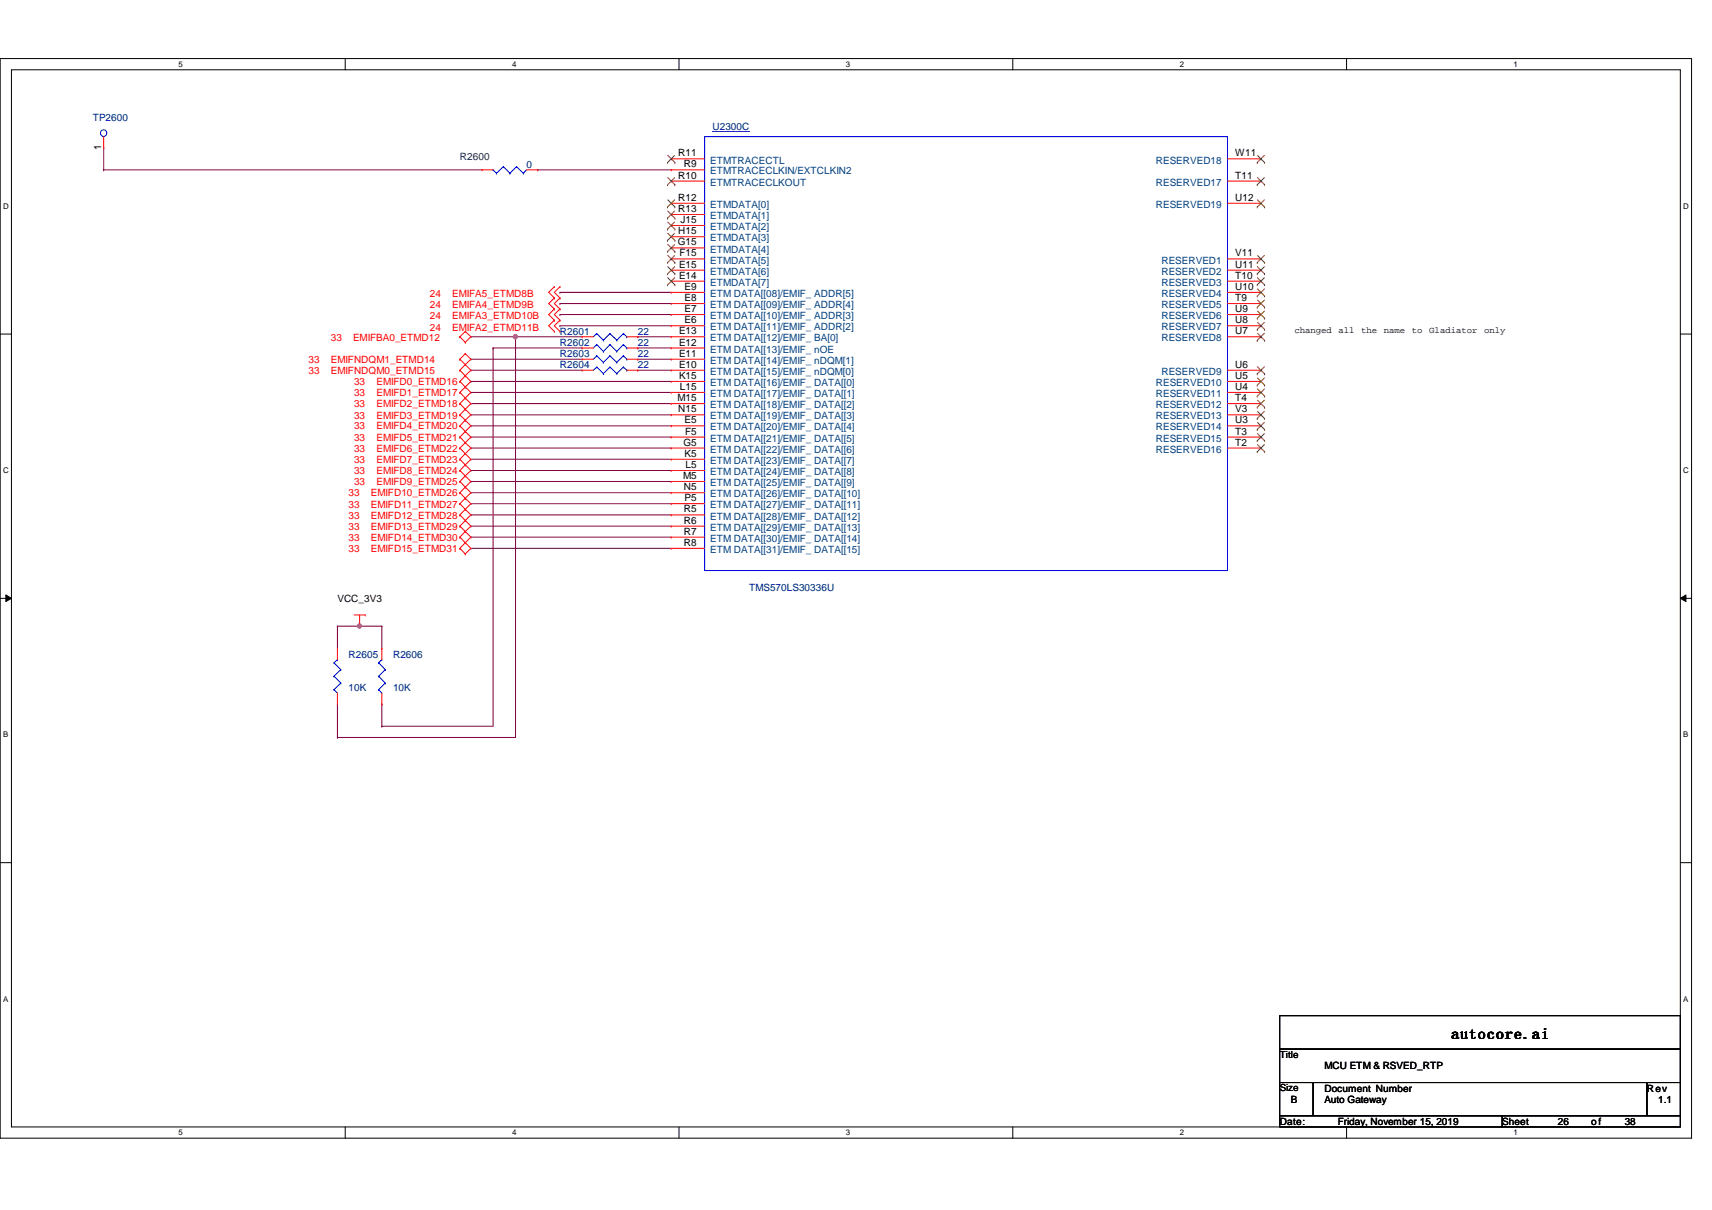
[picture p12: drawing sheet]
<svg xmlns="http://www.w3.org/2000/svg" width="297mm" height="210mm" viewBox="0 0 297 210" stroke-linecap="round" stroke-linejoin="round" font-family="sans-serif">
<path d="M0 10.2h293.5v187.2h-293.5zM2 12.1h289.5v183.4h-289.5z" fill="none" stroke="#000" stroke-width=".17"/>
<g fill="#fff">
<path d="M30.9 10.4h.8v1.5h-.8z"/>
<path d="M30.9 195.7h.8v1.5h-.8z"/>
</g>
<path d="M59.9 10.2v1.9M59.9 195.5v1.9" fill="none" stroke="#000" stroke-width=".17"/>
<g fill="#fff">
<path d="M88.9 10.4h.7v1.5h-.7z"/>
<path d="M88.9 195.7h.7v1.5h-.7z"/>
</g>
<path d="M117.8 10.2v1.9M117.8 195.5v1.9" fill="none" stroke="#000" stroke-width=".17"/>
<g fill="#fff">
<path d="M146.8 10.4h.7v1.5h-.7z"/>
<path d="M146.8 195.7h.7v1.5h-.7z"/>
</g>
<path d="M175.7 10.2v1.9M175.7 195.5v1.9" fill="none" stroke="#000" stroke-width=".17"/>
<g fill="#fff">
<path d="M204.7 10.4h.7v1.5h-.7z"/>
<path d="M204.7 195.7h.7v1.5h-.7z"/>
</g>
<path d="M233.6 10.2v1.9M233.6 195.5v1.9" fill="none" stroke="#000" stroke-width=".17"/>
<g fill="#fff">
<path d="M262.6 10.4h.8v1.5h-.8z"/>
<path d="M262.6 195.7h.8v1.5h-.8z"/>
<path d="M.5 35h1v1.5h-1z"/>
<path d="M292.1 35h.9v1.5h-.9z"/>
<path d="M.5 80.9h1v1.5h-1z"/>
<path d="M292.1 80.9h.9v1.5h-.9z"/>
</g>
<path d="M0 58h2M291.5 58h2" fill="none" stroke="#000" stroke-width=".17"/>
<g fill="#fff">
<path d="M.5 126.7h.9v1.5h-.9z"/>
<path d="M292.1 126.7h.8v1.5h-.8z"/>
</g>
<path d="M0 103.8h2M1 103.2l1 .6-1 .6zM291.5 103.8l1-.6v1.2zM291.5 103.8h2" fill="none" stroke="#000" stroke-width=".17"/>
<path d="M1 103.2l1 .6-1 .6zM291.5 103.8l1-.6v1.2z" fill="#000"/>
<g fill="#fff">
<path d="M.5 172.6h.9v1.5h-.9z"/>
<path d="M292.1 172.6h.8v1.5h-.8z"/>
</g>
<path d="M0 149.6h2M291.5 149.6h2" fill="none" stroke="#000" stroke-width=".17"/>
<g fill="none" stroke="#800040" stroke-width=".17">
<path d="M93.3 29.5h.1M93.3 29.5h23.2M81.7 58.4h.1M81.7 58.4h7.7M89.4 58.4h.1M89.4 58.4v69.5h-30.9M110.7 58.4h.1M110.7 58.4h5.8M81.7 66.2h.1M81.7 68.1h.1M81.7 70h.1M81.7 72h.1"/>
<path d="M81.7 73.9h.1M81.7 75.8h.1M81.7 77.7h.1M81.7 79.7h.1M81.7 62.3h.1M81.7 64.2h.1M81.7 66.2h34.8M81.7 68.1h34.8M81.7 70h34.8M81.7 72h34.8M81.7 73.9h34.8M81.7 75.8h34.8"/>
<path d="M81.7 77.7h34.8M81.7 79.7h34.8M81.7 62.3h19.3M81.7 64.2h19.3M85.6 60.4h.1M85.6 60.4h15.4M85.6 60.4v65.6h-19.4M110.7 60.4h.1M110.7 62.3h.1M110.7 64.2h.1M110.7 60.4h5.8M110.7 62.3h5.8"/>
<path d="M110.7 64.2h5.8M81.7 81.6h.1M81.7 83.5h.1M81.7 85.5h.1M81.7 87.4h.1M81.7 89.3h.1M81.7 91.3h.1M81.7 93.2h.1M81.7 95.1h.1M81.7 81.6h34.8M81.7 83.5h34.8M81.7 85.5h34.8"/>
<path d="M81.7 87.4h34.8M81.7 89.3h34.8M81.7 91.3h34.8M81.7 93.2h34.8M81.7 95.1h34.8M58.5 122.1h.1M58.5 127.9h.1M58.5 122.1v5.8M66.2 122.1h.1M66.2 126h.1M66.2 122.1v3.9"/>
</g>
<circle cx="89.4" cy="58.4" r=".38" fill="#f0f"/>
<circle cx="89.4" cy="58.4" r=".38" fill="none" stroke="#f0f" stroke-width=".17"/>
<path d="M89.4 58.4h.1M89.4 58.4h11.6M58.5 108.6h.1M58.5 108.6v3.9M62.4 108.6h.1M62.4 108.6h3.8M66.2 108.6h.1M66.2 108.6v3.9" fill="none" stroke="#800040" stroke-width=".17"/>
<circle cx="62.4" cy="108.6" r=".37" fill="#f0f"/>
<circle cx="62.4" cy="108.6" r=".37" fill="none" stroke="#f0f" stroke-width=".17"/>
<g fill="none" stroke="#800040" stroke-width=".17">
<path d="M18 25.6h.1M18 29.5h.1M18 25.6v3.9M18 29.5h65.6M97.2 50.7h.1M97.2 52.7h.1M97.2 54.6h.1M97.2 56.5h.1M97.2 50.7h19.3M97.2 52.7h19.3M97.2 54.6h19.3M97.2 56.5h19.3"/>
<path d="M58.5 108.6h.1M58.5 108.6h3.9"/>
</g>
<g fill="none" stroke="#f00" stroke-width=".17">
<path d="M18 25.6h.1M18 23.7v1.9M83.6 29.5h.1M83.6 29.5h2M91.4 29.5h1.9M93.3 29.5h.1M116.5 35.3h.1M116.5 37.2h.1M116.5 39.1h.1M116.5 29.5h.1M116.5 27.6h.1M116.5 31.4h.1"/>
<path d="M116.5 29.5h5.8M116.5 35.3h5.8M116.5 37.2h5.8M116.5 39.1h5.8M116.5 27.6h5.8M116.5 31.4h5.8M213 35.3h5.8M213 27.6h5.8M213 31.4h5.8M218.8 31.4h.1M218.8 27.6h.1M218.8 35.3h.1"/>
<path d="M79.8 58.4h.1M79.8 58.4l.9 1M80.7 57.5h.1M80.7 59.4h.1M80.7 57.5l1 .9-1 1M80.7 57.5l-.9 .9M96.2 55.5h.1M96.2 57.5h.1M96.2 53.6h.1M96.2 51.7h.1M96.2 49.7h.1M96.2 51.7l-1 1 1 .9"/>
<path d="M96.2 53.6l-1 1 1 .9M96.2 55.5l-1 1 1 1M96.2 49.7l-1 1 1 1M97.2 55.5h.1M97.2 57.5h.1M97.2 53.6h.1M97.2 51.7h.1M97.2 49.7h.1M97.2 55.5l-1 1 1 1M97.2 53.6l-1 1 1 .9M97.2 51.7l-1 1 1 .9M97.2 49.7l-1 1 1 1"/>
<path d="M101 58.4h.1M101 58.4h2M108.8 58.4h1.9M110.7 58.4h.1M116.5 41.1h.1M116.5 43h.1M116.5 44.9h.1M116.5 46.9h.1M116.5 48.8h.1M116.5 50.7h.1M116.5 52.7h.1M116.5 54.6h.1"/>
<path d="M116.5 56.5h.1M116.5 58.4h.1M116.5 41.1h5.8M116.5 43h5.8M116.5 44.9h5.8M116.5 46.9h5.8M116.5 48.8h5.8M116.5 50.7h5.8M116.5 52.7h5.8M116.5 54.6h5.8M116.5 56.5h5.8M116.5 58.4h5.8"/>
<path d="M213 44.9h5.8M213 46.9h5.8M213 48.8h5.8M213 50.7h5.8M213 52.7h5.8M213 54.6h5.8M213 56.5h5.8M213 58.4h5.8M218.8 44.9h.1M218.8 46.9h.1M218.8 48.8h.1M218.8 50.7h.1"/>
<path d="M218.8 52.7h.1M218.8 54.6h.1M218.8 56.5h.1M218.8 58.4h.1M79.8 66.2h.1M79.8 68.1h.1M79.8 70h.1M79.8 72h.1M79.8 73.9h.1M79.8 75.8h.1M79.8 77.7h.1M79.8 79.7h.1"/>
<path d="M79.8 62.3h.1M79.8 64.2h.1M79.8 66.2l.9 .9M79.8 68.1l.9 .9M79.8 70l.9 1M79.8 72l1.9 1.9-1 .9M79.8 73.9l.9 .9M79.8 75.8l.9 1M79.8 77.7l.9 1M79.8 79.7l.9 .9M79.8 62.3l1.9 1.9-1 1M79.8 64.2l.9 1"/>
<path d="M80.7 65.2h.1M80.7 67.1h.1M80.7 69h.1M80.7 71h.1M80.7 72.9h.1M80.7 74.8h.1M80.7 76.8h.1M80.7 78.7h.1M80.7 61.3h.1M80.7 63.2h.1M80.7 65.2l1 1-1.9 1.9M80.7 65.2l-.9 1"/>
<path d="M80.7 67.1l1 1-1 .9M80.7 69l1 1-1 1M80.7 69l-.9 1M80.7 71l1 1-1 .9M80.7 71l-.9 1M80.7 72.9l-.9 1M80.7 74.8l1 1-1.9 1.9M80.7 74.8l-.9 1M80.7 76.8l1 .9-1 1M80.7 78.7l1 1-1 .9M80.7 78.7l-.9 1M80.7 61.3l1 1-1 .9"/>
<path d="M80.7 61.3l-.9 1M80.7 63.2l-.9 1M101 64.2h.1M101 62.3h.1M101 60.4h.1M101 60.4h2M101 62.3h2M101 64.2h2M108.8 60.4h1.9M108.8 62.3h1.9M108.8 64.2h1.9M110.7 64.2h.1"/>
<path d="M110.7 62.3h.1M110.7 60.4h.1M116.5 60.4h.1M116.5 62.3h.1M116.5 64.2h.1M116.5 66.2h.1M116.5 68.1h.1M116.5 70h.1M116.5 72h.1M116.5 73.9h.1M116.5 75.8h.1M116.5 77.7h.1"/>
<path d="M116.5 79.7h.1M116.5 60.4h5.8M116.5 62.3h5.8M116.5 64.2h5.8M116.5 66.2h5.8M116.5 68.1h5.8M116.5 70h5.8M116.5 72h5.8M116.5 73.9h5.8M116.5 75.8h5.8M116.5 77.7h5.8M116.5 79.7h5.8"/>
<path d="M213 64.2h5.8M213 66.2h5.8M213 68.1h5.8M213 70h5.8M213 72h5.8M213 73.9h5.8M213 75.8h5.8M213 77.7h5.8M218.8 64.2h.1M218.8 66.2h.1M218.8 68.1h.1M218.8 70h.1"/>
<path d="M218.8 72h.1M218.8 73.9h.1M218.8 75.8h.1M218.8 77.7h.1M79.8 81.6h.1M79.8 83.5h.1M79.8 85.5h.1M79.8 87.4h.1M79.8 89.3h.1M79.8 91.3h.1M79.8 93.2h.1M79.8 95.1h.1"/>
<path d="M79.8 81.6l1.9 1.9-1 1M79.8 83.5l.9 1M79.8 85.5l.9 .9M79.8 87.4l.9 .9M79.8 89.3l.9 1M79.8 91.3l1.9 1.9-1 .9M79.8 93.2l.9 .9M79.8 95.1l.9 1M80.7 80.6h.1M80.7 82.5h.1M80.7 84.5h.1M80.7 86.4h.1"/>
<path d="M80.7 88.3h.1M80.7 90.3h.1M80.7 92.2h.1M80.7 94.1h.1M80.7 96.1h.1M80.7 80.6l1 1-1 .9M80.7 80.6l-.9 1M80.7 82.5l-.9 1M80.7 84.5l1 1-1.9 1.9M80.7 84.5l-.9 1M80.7 86.4l1 1-1 .9M80.7 88.3l1 1-1 1"/>
<path d="M80.7 88.3l-.9 1M80.7 90.3l1 1-1 .9M80.7 90.3l-.9 1M80.7 92.2l-.9 1M80.7 94.1l1 1-1 1M80.7 94.1l-.9 1M116.5 81.6h.1M116.5 83.5h.1M116.5 85.5h.1M116.5 87.4h.1M116.5 89.3h.1M116.5 91.3h.1"/>
<path d="M116.5 93.2h.1M116.5 95.1h.1M116.5 81.6h5.8M116.5 83.5h5.8M116.5 85.5h5.8M116.5 87.4h5.8M116.5 89.3h5.8M116.5 91.3h5.8M116.5 93.2h5.8M116.5 95.1h5.8M58.5 112.5h.1M58.5 112.5v1.9"/>
<path d="M61.4 106.7h2M62.4 108.6h.1M62.4 106.7v1.9M63.4 106.7h.1M66.2 112.5h.1M66.2 112.5v1.9M58.5 122.1h.1M58.5 120.2v1.9M66.2 122.1h.1M66.2 120.2v1.9"/>
</g>
<path d="M222 176.2h69.5v5.8h-69.5zM222 182h69.5v5.8h-69.5zM222 187.8h5.8v5.7h-5.8zM222 193.5h38.6v2h-38.6zM227.8 187.8h57.9v5.7h-57.9zM260.6 193.5h30.9v2h-30.9zM285.7 187.8h5.8v5.7h-5.8z" fill="none" stroke="#000" stroke-width=".17"/>
<g fill="none" stroke="#00f" stroke-width=".17">
<path d="M85.6 29.5h.1M85.6 29.5l.5 .6M86.1 30.1h.1M87.3 28.9h.1M87.3 28.9l1.2 1.2M87.3 28.9l-1.2 1.2M88.5 30.1h.1M89.6 28.9h.1M89.6 28.9l1.2 1.2M89.6 28.9l-1.1 1.2M90.8 30.1h.1M91.4 29.5l-.6 .6"/>
<path d="M122.3 23.7h90.7v75.3h-90.7zM103.5 57.9h.1M103.5 59.8h.1M103.5 57.9l-.5 .5M103.5 57.9l1.2 1.1M103.5 59.8l-.5 .6M103.5 59.8l1.2 1.2M104.7 59h.1M105.8 57.9h.1M105.8 59.8h.1M105.8 57.9l-1.1 1.1M105.8 57.9l1.2 1.1"/>
<path d="M105.8 59.8l-1.1 1.2M105.8 59.8l1.2 1.2M107 59h.1M108.2 57.9h.1M108.2 59.8h.1M108.2 57.9l-1.2 1.1M108.2 57.9l.6 .5M108.2 59.8l-1.2 1.2M108.2 59.8l.6 .6M108.8 58.4h.1M103.5 63.7h.1M103.5 61.7h.1"/>
<path d="M103.5 63.7l-.5 .5M103.5 63.7l1.2 1.1M103.5 61.7l-.5 .6M103.5 61.7l1.2 1.2M104.7 64.8h.1M104.7 62.9h.1M104.7 61h.1M105.8 63.7h.1M105.8 61.7h.1M105.8 63.7l-1.1 1.1M105.8 63.7l1.2 1.1M105.8 61.7l-1.1 1.2"/>
<path d="M105.8 61.7l1.2 1.2M107 64.8h.1M107 62.9h.1M107 61h.1M108.2 63.7h.1M108.2 61.7h.1M108.2 63.7l-1.2 1.1M108.2 63.7l.6 .5M108.2 61.7l-1.2 1.2M108.2 61.7l.6 .6M108.8 64.2h.1M108.8 62.3h.1"/>
<path d="M108.8 60.4h.1M58 119.6h.1M58 117.3h.1M58 115h.1M58 119.6l.5 .6M58 117.3l1.1 1.2M58 115l1.1 1.2M58.5 114.4h.1M58.5 114.4l-.5 .6M59.1 118.5h.1M59.1 116.2h.1M59.1 118.5l-1.1 1.1"/>
<path d="M59.1 116.2l-1.1 1.1M65.7 119.6h.1M65.7 117.3h.1M65.7 115h.1M65.7 119.6l.5 .6M65.7 117.3l1.1 1.2M65.7 115l1.1 1.2M66.2 114.4h.1M66.2 114.4l-.5 .6M66.8 118.5h.1M66.8 116.2h.1M66.8 118.5l-1.1 1.1"/>
<path d="M66.8 116.2l-1.1 1.1"/>
<circle cx="18" cy="23.1" r=".56"/>
</g>
<path d="M123.6 22.8h6.4" fill="none" stroke="#000080" stroke-width=".17"/>
<g fill="none" stroke="#804000" stroke-width=".17">
<path d="M115.8 35.9h.1M115.8 37.8h.1M115.8 39.8h.1M115.8 28.2h.1M115.8 32h.1M115.9 34.7l1.2 1.2M115.9 36.6l1.2 1.2M115.9 38.5l1.2 1.3M115.9 27l1.2 1.2M115.9 30.8l1.2 1.2M117 34.7l-1.2 1.2M117 36.6l-1.2 1.2"/>
<path d="M117 38.5l-1.2 1.3M117 27l-1.2 1.2M117 30.8l-1.2 1.2M117.1 35.9h.1M117.1 37.8h.1M117.1 39.8h.1M117.1 28.2h.1M117.1 32h.1M218.1 32h.1M218.1 28.2h.1M218.1 35.9h.1M218.2 30.8l1.2 1.2"/>
<path d="M218.2 27l1.2 1.2M218.2 34.7l1.2 1.2M219.4 30.8l-1.3 1.2M219.4 27l-1.3 1.2M219.4 34.7l-1.3 1.2M219.4 32h.1M219.4 28.2h.1M219.4 35.9h.1M115.8 41.7h.1M115.8 43.6h.1M115.8 45.6h.1M115.8 47.5h.1"/>
<path d="M115.8 49.4h.1M115.9 40.5l1.2 1.2M115.9 42.4l1.2 1.2M115.9 44.3l1.2 1.3M115.9 46.3l1.2 1.2M115.9 48.2l1.2 1.2M117 40.5l-1.2 1.2M117 42.4l-1.2 1.2M117 44.3l-1.2 1.3M117 46.3l-1.2 1.2M117 48.2l-1.2 1.2M117.1 41.7h.1"/>
<path d="M117.1 43.6h.1M117.1 45.6h.1M117.1 47.5h.1M117.1 49.4h.1M218.1 45.6h.1M218.1 47.5h.1M218.1 49.4h.1M218.1 51.4h.1M218.1 53.3h.1M218.1 55.2h.1M218.1 57.1h.1M218.1 59.1h.1"/>
<path d="M218.2 44.3l1.2 1.3M218.2 46.3l1.2 1.2M218.2 48.2l1.2 1.2M218.2 50.1l1.2 1.3M218.2 52.1l1.2 1.2M218.2 54l1.2 1.2M218.2 55.9l1.2 1.2M218.2 57.8l1.2 1.3M219.4 44.3l-1.3 1.3M219.4 46.3l-1.3 1.2M219.4 48.2l-1.3 1.2M219.4 50.1l-1.3 1.3"/>
<path d="M219.4 52.1l-1.3 1.2M219.4 54l-1.3 1.2M219.4 55.9l-1.3 1.2M219.4 57.8l-1.3 1.3M219.4 45.6h.1M219.4 47.5h.1M219.4 49.4h.1M219.4 51.4h.1M219.4 53.3h.1M219.4 55.2h.1M219.4 57.1h.1M219.4 59.1h.1"/>
<path d="M218.1 64.9h.1M218.1 66.8h.1M218.1 68.7h.1M218.1 70.7h.1M218.1 72.6h.1M218.1 74.5h.1M218.1 76.5h.1M218.1 78.4h.1M218.2 63.6l1.2 1.3M218.2 65.6l1.2 1.2M218.2 67.5l1.2 1.2M218.2 69.4l1.2 1.3"/>
<path d="M218.2 71.4l1.2 1.2M218.2 73.3l1.2 1.2M218.2 75.2l1.2 1.3M218.2 77.1l1.2 1.3M219.4 63.6l-1.3 1.3M219.4 65.6l-1.3 1.2M219.4 67.5l-1.3 1.2M219.4 69.4l-1.3 1.3M219.4 71.4l-1.3 1.2M219.4 73.3l-1.3 1.2M219.4 75.2l-1.3 1.3M219.4 77.1l-1.3 1.3"/>
<path d="M219.4 64.9h.1M219.4 66.8h.1M219.4 68.7h.1M219.4 70.7h.1M219.4 72.6h.1M219.4 74.5h.1M219.4 76.5h.1M219.4 78.4h.1"/>
</g>
<circle cx="89.4" cy="58.4" r=".38" fill="#f0f"/>
<circle cx="89.4" cy="58.4" r=".38" fill="none" stroke="#f0f" stroke-width=".17"/>
<circle cx="62.4" cy="108.6" r=".37" fill="#f0f"/>
<circle cx="62.4" cy="108.6" r=".37" fill="none" stroke="#f0f" stroke-width=".17"/>
<text font-size="2.7" x="251.9" y="180.2">autocore.ai</text>
<g font-size="1.7" fill="#000080">
<text x="16.1" y="21">TP2600</text>
<text x="123.6" y="22.6">U2300C</text>
<text x="91.4" y="29.2">0</text>
<text x="97.2" y="58.1">R2601</text>
<text x="110.7" y="58.1">22</text>
<text x="97.2" y="63.9">R2604</text>
<text x="97.2" y="62">R2603</text>
<text x="97.2" y="60">R2602</text>
<text x="110.7" y="63.9">22</text>
<text x="110.7" y="62">22</text>
<text x="110.7" y="60">22</text>
<text x="130" y="102.5">TMS570LS30336U</text>
<text x="60.5" y="114.1">R2605</text>
<text x="60.5" y="119.9">10K</text>
<text x="68.2" y="114.1">R2606</text>
<text x="68.2" y="119.9">10K</text>
</g>
<g font-size="1.7">
<text x="17.6" y="26" transform="rotate(-90 17.6 26)">1</text>
<text x="117.7" y="27.1">R11</text>
<text x="118.7" y="29">R9</text>
<text x="214.3" y="27.1">W11</text>
<text x="117.7" y="34.8">R12</text>
<text x="117.7" y="31">R10</text>
<text x="214.3" y="31">T11</text>
<text x="214.3" y="34.8">U12</text>
<text x="117.7" y="36.8">R13</text>
<text x="117.7" y="40.6">H15</text>
<text x="118.1" y="38.7">J15</text>
<text x="117.6" y="42.6">G15</text>
<text x="117.8" y="46.4">E15</text>
<text x="117.9" y="44.5">F15</text>
<text x="214.3" y="44.5">V11</text>
<text x="214.3" y="46.4">U11</text>
<text x="117.8" y="48.3">E14</text>
<text x="118.8" y="50.3">E9</text>
<text x="118.8" y="52.2">E8</text>
<text x="214.3" y="48.3">T10</text>
<text x="214.3" y="50.3">U10</text>
<text x="214.3" y="52.2">T9</text>
<text x="117.8" y="58">E13</text>
<text x="117.8" y="59.9">E12</text>
<text x="118.8" y="54.1">E7</text>
<text x="118.8" y="56.1">E6</text>
<text x="214.3" y="54.1">U9</text>
<text x="214.3" y="56.1">U8</text>
<text x="214.3" y="58">U7</text>
<text x="117.8" y="61.9">E11</text>
<text x="117.8" y="63.8">E10</text>
<text x="117.8" y="65.7">K15</text>
<text x="214.3" y="63.8">U6</text>
<text x="214.3" y="65.7">U5</text>
<text x="117.6" y="69.6">M15</text>
<text x="117.7" y="71.5">N15</text>
<text x="118" y="67.6">L15</text>
<text x="214.3" y="67.6">U4</text>
<text x="214.3" y="69.6">T4</text>
<text x="214.3" y="71.5">V3</text>
<text x="118.6" y="77.3">G5</text>
<text x="118.8" y="73.4">E5</text>
<text x="118.9" y="75.4">F5</text>
<text x="214.3" y="73.4">U3</text>
<text x="214.3" y="75.4">T3</text>
<text x="214.3" y="77.3">T2</text>
<text x="118.5" y="83.1">M5</text>
<text x="118.8" y="79.2">K5</text>
<text x="119" y="81.2">L5</text>
<text x="118.7" y="85">N5</text>
<text x="118.7" y="88.9">R5</text>
<text x="118.8" y="87">P5</text>
<text x="118.7" y="90.8">R6</text>
<text x="118.7" y="92.8">R7</text>
<text x="118.7" y="94.7">R8</text>
<text x="58.5" y="104.4">VCC_3V3</text>
<text x="222" y="183.5">Title</text>
<text x="229.8" y="185.5">MCU ETM &amp; RSVED_RTP</text>
<text x="222" y="189.3">Size</text>
<text x="224" y="191.3">B</text>
<text x="229.8" y="189.4">Document Number</text>
<text x="229.8" y="191.3">Auto Gateway</text>
<text x="285.7" y="189.4">Rev</text>
<text x="287.7" y="191.3">1.1</text>
<text x="222" y="195.2">Date:</text>
<text x="232.1" y="195.2">Friday, November 15, 2019</text>
<text x="260.6" y="195.2">Sheet</text>
<text x="270.3" y="195.2">26</text>
<text x="276.1" y="195.2">of</text>
<text x="281.9" y="195.2">38</text>
</g>
<text font-size="1.7" fill="#004040" x="79.8" y="27.8">R2600</text>
<g font-size="1.7" fill="#004080">
<text x="123.2" y="28.4">ETMTRACECTL</text>
<text x="200.5" y="28.4">RESERVED18</text>
<text x="123.2" y="30.3">ETMTRACECLKIN/EXTCLKIN2</text>
<text x="123.2" y="32.2">ETMTRACECLKOUT</text>
<text x="200.5" y="32.2">RESERVED17</text>
<text x="123.2" y="36.1">ETMDATA[0]</text>
<text x="123.2" y="38">ETMDATA[1]</text>
<text x="123.2" y="39.9">ETMDATA[2]</text>
<text x="123.2" y="41.9">ETMDATA[3]</text>
<text x="200.5" y="36.1">RESERVED19</text>
<text x="123.2" y="43.8">ETMDATA[4]</text>
<text x="123.2" y="45.7">ETMDATA[5]</text>
<text x="123.2" y="47.7">ETMDATA[6]</text>
<text x="201.5" y="45.7">RESERVED1</text>
<text x="201.5" y="47.7">RESERVED2</text>
<text x="123.2" y="49.6">ETMDATA[7]</text>
<text x="123.2" y="51.5">ETM DATA[[08]/EMIF_ ADDR[5]</text>
<text x="123.2" y="53.5">ETM DATA[[09]/EMIF_ ADDR[4]</text>
<text x="201.5" y="49.6">RESERVED3</text>
<text x="201.5" y="51.5">RESERVED4</text>
<text x="201.5" y="53.5">RESERVED5</text>
<text x="123.2" y="55.4">ETM DATA[[10]/EMIF_ ADDR[3]</text>
<text x="123.2" y="57.3">ETM DATA[[11]/EMIF_ ADDR[2]</text>
<text x="123.2" y="59.2">ETM DATA[[12]/EMIF_ BA[0]</text>
<text x="201.5" y="55.4">RESERVED6</text>
<text x="201.5" y="57.3">RESERVED7</text>
<text x="201.5" y="59.2">RESERVED8</text>
<text x="123.2" y="61.2">ETM DATA[[13]/EMIF_ nOE</text>
<text x="123.2" y="63.1">ETM DATA[[14]/EMIF_ nDQM[1]</text>
<text x="123.2" y="65">ETM DATA[[15]/EMIF_ nDQM[0]</text>
<text x="201.5" y="65">RESERVED9</text>
<text x="123.2" y="67">ETM DATA[[16]/EMIF_ DATA[[0]</text>
<text x="123.2" y="68.9">ETM DATA[[17]/EMIF_ DATA[[1]</text>
<text x="123.2" y="70.8">ETM DATA[[18]/EMIF_ DATA[[2]</text>
<text x="200.5" y="67">RESERVED10</text>
<text x="200.5" y="68.9">RESERVED11</text>
<text x="200.5" y="70.8">RESERVED12</text>
<text x="123.2" y="72.8">ETM DATA[[19]/EMIF_ DATA[[3]</text>
<text x="123.2" y="74.7">ETM DATA[[20]/EMIF_ DATA[[4]</text>
<text x="123.2" y="76.6">ETM DATA[[21]/EMIF_ DATA[[5]</text>
<text x="200.5" y="72.8">RESERVED13</text>
<text x="200.5" y="74.7">RESERVED14</text>
<text x="200.5" y="76.6">RESERVED15</text>
<text x="123.2" y="78.5">ETM DATA[[22]/EMIF_ DATA[[6]</text>
<text x="123.2" y="80.5">ETM DATA[[23]/EMIF_ DATA[[7]</text>
<text x="123.2" y="82.4">ETM DATA[[24]/EMIF_ DATA[[8]</text>
<text x="200.5" y="78.5">RESERVED16</text>
<text x="123.2" y="84.3">ETM DATA[[25]/EMIF_ DATA[[9]</text>
<text x="123.2" y="86.3">ETM DATA[[26]/EMIF_ DATA[[10]</text>
<text x="123.2" y="88.2">ETM DATA[[27]/EMIF_ DATA[[11]</text>
<text x="123.2" y="90.1">ETM DATA[[28]/EMIF_ DATA[[12]</text>
<text x="123.2" y="92.1">ETM DATA[[29]/EMIF_ DATA[[13]</text>
<text x="123.2" y="94">ETM DATA[[30]/EMIF_ DATA[[14]</text>
<text x="123.2" y="95.9">ETM DATA[[31]/EMIF_ DATA[[15]</text>
</g>
<g font-size="1.7" fill="#f00">
<text x="74.6" y="53.5">24</text>
<text x="74.6" y="51.6">24</text>
<text x="78.4" y="53.5">EMIFA4_ETMD9B</text>
<text x="78.4" y="51.6">EMIFA5_ETMD8B</text>
<text x="57.4" y="59.1">33</text>
<text x="61.3" y="59.1">EMIFBA0_ETMD12</text>
<text x="74.6" y="57.4">24</text>
<text x="74.6" y="55.4">24</text>
<text x="78.4" y="57.4">EMIFA2_ETMD11B</text>
<text x="78.4" y="55.4">EMIFA3_ETMD10B</text>
<text x="53.5" y="62.9">33</text>
<text x="53.5" y="64.9">33</text>
<text x="57.4" y="62.9">EMIFNDQM1_ETMD14</text>
<text x="57.4" y="64.9">EMIFNDQM0_ETMD15</text>
<text x="61.4" y="66.8">33</text>
<text x="61.4" y="68.7">33</text>
<text x="61.4" y="70.7">33</text>
<text x="65.3" y="66.8">EMIFD0_ETMD16</text>
<text x="65.3" y="68.7">EMIFD1_ETMD17</text>
<text x="65.3" y="70.7">EMIFD2_ETMD18</text>
<text x="61.4" y="72.6">33</text>
<text x="61.4" y="74.5">33</text>
<text x="61.4" y="76.5">33</text>
<text x="65.3" y="72.6">EMIFD3_ETMD19</text>
<text x="65.3" y="74.5">EMIFD4_ETMD20</text>
<text x="65.3" y="76.5">EMIFD5_ETMD21</text>
<text x="61.4" y="78.4">33</text>
<text x="61.4" y="80.3">33</text>
<text x="61.4" y="82.3">33</text>
<text x="65.3" y="78.4">EMIFD6_ETMD22</text>
<text x="65.3" y="80.3">EMIFD7_ETMD23</text>
<text x="65.3" y="82.3">EMIFD8_ETMD24</text>
<text x="60.5" y="86.1">33</text>
<text x="60.5" y="88.1">33</text>
<text x="60.5" y="90">33</text>
<text x="61.4" y="84.2">33</text>
<text x="64.3" y="86.1">EMIFD10_ETMD26</text>
<text x="64.3" y="88.1">EMIFD11_ETMD27</text>
<text x="64.3" y="90">EMIFD12_ETMD28</text>
<text x="65.3" y="84.2">EMIFD9_ETMD25</text>
<text x="60.5" y="91.9">33</text>
<text x="60.5" y="93.8">33</text>
<text x="60.5" y="95.8">33</text>
<text x="64.3" y="91.9">EMIFD13_ETMD29</text>
<text x="64.3" y="93.8">EMIFD14_ETMD30</text>
<text x="64.3" y="95.8">EMIFD15_ETMD31</text>
</g>
<g font-size="1.6">
<text x="224.6" y="57.7">changed</text>
<text x="232.2" y="57.7">all</text>
<text x="236.2" y="57.7">the</text>
<text x="240.1" y="57.7">name</text>
<text x="245" y="57.7">to</text>
<text x="248" y="57.7">Gladiator</text>
<text x="257.5" y="57.7">only</text>
</g>
<g font-size="1.4">
<text x="30.9" y="11.6">5</text>
<text x="88.9" y="11.6">4</text>
<text x="146.8" y="11.6">3</text>
<text x="204.7" y="11.6">2</text>
<text x="262.6" y="11.6">1</text>
<text x=".5" y="36.2">D</text>
<text x="292.1" y="36.2">D</text>
<text x=".5" y="82.1">C</text>
<text x="292.1" y="82.1">C</text>
<text x=".5" y="127.9">B</text>
<text x="292.1" y="127.9">B</text>
<text x=".5" y="173.8">A</text>
<text x="292.1" y="173.8">A</text>
<text x="30.9" y="196.9">5</text>
<text x="88.9" y="196.9">4</text>
<text x="146.8" y="196.9">3</text>
<text x="204.7" y="196.9">2</text>
<text x="262.6" y="196.9">1</text>
</g>
</svg>
